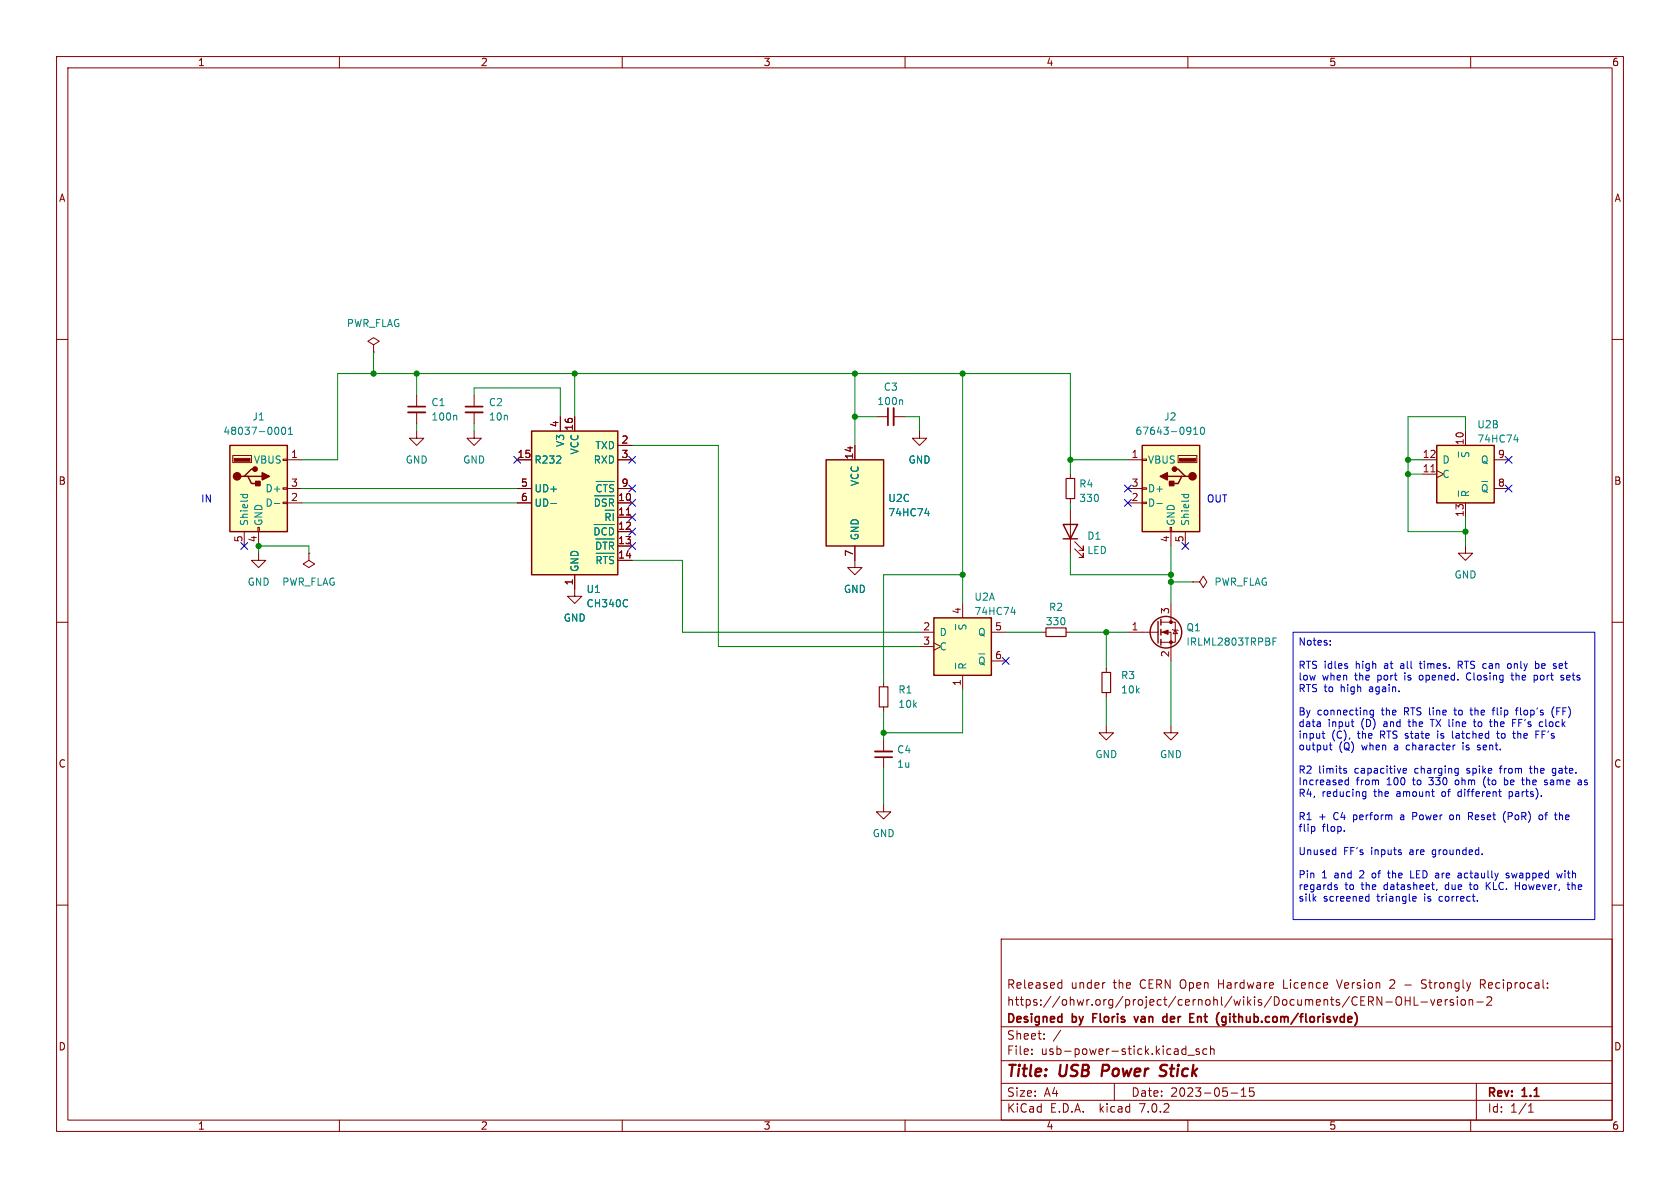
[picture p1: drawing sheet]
<svg xmlns="http://www.w3.org/2000/svg" width="297mm" height="210mm" viewBox="0 0 297 210" stroke-linecap="round" stroke-linejoin="round" font-family="sans-serif">
<g fill="none" stroke="#840000" stroke-width=".18">
<path d="M10 10h277v190h-277zM12 12h273v186h-273zM60 10v2M110 10v2M160 10v2M210 10v2M260 10v2M10 60h2M285 60h2M66 61l1.1-.7-1.1-.6-1 .6 1 .7v1.2M66 62.2h.1M73.7 76.2v1.3h1.2l-1.2 1.2-1.3-1.2h1.3"/>
<path d="M73.7 69.9v2M73.7 72.9v2M83.8 76.2v1.3h1.3l-1.3 1.2-1.3-1.2h1.3M83.8 69.9v2M83.8 72.9v2M99.1 73.7v2.5M101.6 73.7v2.5M109.2 78.7h2.6M151.1 78.7v2.6M154.9 73.7h2.1M158 73.7h2M162.6 76.2v1.3h1.2l-1.2 1.2-1.3-1.2h1.3"/>
<path d="M259.1 76.2v2.5M41.1 80.5h3.3v1.3h-3.3zM43.2 94v2.5M45.6 93.2h.2v.8h-.2zM45.7 97.8v1.3h1.3l-1.3 1.2-1.3-1.2h1.3M45.7 94v2.5M50 88.8h.8v.2h-.8zM50 86.2h.8v.3h-.8zM50 81.2h.8v.2h-.8zM50.8 81.3h2.5M50.8 88.9h2.5M50.8 86.4h2.5"/>
<path d="M54.6 97.8v1.3l1 .6-1 .6-1-.6 1-.6M54.6 97.8h.1M91.4 81.3h2.6M91.4 88.9h2.6M91.4 86.4h2.6M109.2 81.3h2.6M109.2 88.9h2.6M109.2 86.4h2.6M109.2 91.4h2.6M109.2 94h2.6M109.2 96.5h2.6M109.2 99.1h2.6"/>
<path d="M110.7 91h.8M151.1 96.5v3.8h1.3l-1.3 1.3-1.2-1.3h1.2M189.2 83.8v.8M189.2 88.1v.8M189.2 90.2v7.6M190 97l1.5 1.6v-.8v.8h-.7M190 95.8l1.5 1.5v-.8v.8h-.7M199.4 81.3h2.5M199.4 88.9h2.5M199.4 86.4h2.5M201.9 88.8h.8v.2h-.8zM201.9 86.2h.8v.3h-.8z"/>
<path d="M201.9 81.2h.8v.2h-.8zM206.9 93.2h.2v.8h-.2zM207 94v2.5M208.3 80.5h3.3v1.3h-3.3zM209.5 94v2.5M251.5 81.3h2.5M251.5 83.8h2.5M253 83.4h.7M254 83.2l1.3 .6-1.3 .7M259.1 96.5v1.3h1.2l-1.2 1.3-1.3-1.3h1.3M259.1 88.9v2.5M264.2 81.3h2.5"/>
<path d="M264.2 86.4h2.5M10 110h2M101.6 101.6v3.8h1.3l-1.3 1.3-1.3-1.3h1.3M162.6 111.8h2.5M162.6 114.3h2.5M165.1 113.7l1.3 .6-1.3 .6M170.2 106.7v2.5M170.2 119.4v2.5M175.3 111.8h2.5M175.3 116.8h2.5M184.1 111.8h.8M188.5 111.8h.7"/>
<path d="M195.6 118.1v.8M199.4 111.8h5.3M205.2 111.8h1.8v5M205.2 110h2.6v3.5h-2.6M207 106.7v3.3M207.3 111.3l.1 .1h.8l.1 .1M207.8 111.4l.4 .6h-.8zM210.8 102.9h1.3l.6-1 .7 1-.7 1-.6-1M210.8 102.9h.1M285 110h2M156.2 120.7v.7M156.2 125v.7"/>
<path d="M156.2 130.8v2M156.2 133.9v2M195.6 128.3v1.2h1.2l-1.2 1.3-1.3-1.3h1.3M195.6 122.4v.8M207 128.3v1.2h1.3l-1.3 1.3-1.3-1.3h1.3M10 160h2M156.2 142.2v1.3h1.3l-1.3 1.3-1.3-1.3h1.3M285 160h2M177 166h108v32h-108zM187.3 173.7l.4 .1M187.7 173.2v1.5M187.7 174.6l-.4 .1"/>
<path d="M245 177.1h1.1M246.9 176.4a.5 .5 0 0 1 .5-.2 .5 .5 0 0 1 .4 .5v.5a.5 .5 0 0 1-.5 .5 .5 .5 0 0 1-.5-.5zM248.4 176.2v1.5M248.4 176.9h.9M249.3 176.2v1.5M250 176.2v1.5h.7M251.2 177.1h1.2M252.9 176.7l.4 1 .3-1M254.1 177.2l.8-.1-.1-.3-.4-.1-.3 .2 .1 .7h.6M255.5 176.7v1M255.9 176.7l-.3 .1-.1 .2M256.9 176.8l-.3-.1-.2 .2v.2l.5 .2v.3h-.5"/>
<path d="M257.6 176.2v.1M257.6 176.7v1M258.4 176.8l.4-.1 .3 .3v.4l-.3 .3-.4-.1-.1-.2v-.4zM259.7 176.8l.2-.1 .4 .1 .1 .9M259.7 176.7v1M261.1 177.1h1.1M262.9 176.3l.5-.1 .2 .1 .1 .3-.9 1.1h.9M273.6 174.6v.1M273.6 173.8v.1M60 198v2M110 198v2M160 198v2"/>
<path d="M177 194.5h108M177 191.5h108M177 187.5h108M177 181.5h108M182.4 186.3v.1M182.4 185.5v.1M184.6 183.6v.1M184.6 182.8v.1M197 191.5v3M209.1 186.3h.5M209.1 185.5h.5M209.6 184.9v1.5"/>
<path d="M210 198v2M210 186.5h1.1M212 185.5l-.4-.1-.2 .2 .1 .2 .5 .2v.3h-.6M213.4 185.5l-.5-.1-.3 .3v.4l.2 .2h.6M214 185.5l.2-.1 .4 .1v.9M214 184.9v1.5M217.6 193.2h1.2M219.4 193.8h.9M219.4 192.7l.5-.4v1.5M221.6 192.3h-.7v.7l.2-.1h.5l.1 .3-.1 .5-.2 .1-.5-.1M260 198v2M261 191.5v6.5"/>
<path d="M270.2 196.6h.9M270.2 195.5l.4-.4v1.5"/>
</g>
<path d="M205 190.1l.7 .1M206.1 188.2l-.7 .1a.46 .46 0 0 0-.3 .5 .46 .46 0 0 0 .4 .4l.3 .1" fill="none" stroke="#840000" stroke-width=".4"/>
<g fill="none" stroke="#840000" stroke-width=".3">
<path d="M72.1 71.9h3.1M82.3 71.9h3M157 72.1v3.1M154.7 133.9h3M200.5 179.7l.4 1 .3-1M205.7 179.8h.6M206.3 179.2v1.5M210.4 179.2h.7M216.3 179.7l.4 .1M216.7 179.7v1.2l-.1 .2-.4 .1M205.7 180.6h.6M210.4 180.7h.7"/>
<path d="M216.7 180.6l-.4 .1"/>
</g>
<path d="M188.5 84.6h1.5v3.5h-1.5zM184.9 111h3.6v1.5h-3.6zM194.8 118.9h1.5v3.5h-1.5zM155.4 121.4h1.6v3.6h-1.6z" fill="none" stroke="#840000" stroke-width=".2"/>
<g fill="#ffffc2" stroke="#ffffc2" stroke-width=".18">
<path d="M201.9 78.7h10.2v15.3h-10.2z"/>
<path d="M254 78.7h10.2v10.2h-10.2z"/>
<path d="M165.1 109.2h10.2v10.2h-10.2z"/>
<path d="M40.6 78.7h10.2v15.3h-10.2z"/>
<path d="M146 81.3h10.2v15.2h-10.2z"/>
<path d="M94 76.2h15.2v25.4h-15.2z"/>
</g>
<g fill="none" stroke="#840000" stroke-width=".25">
<path d="M40.6 78.7h10.2v15.3h-10.2zM94 76.2h15.2v25.4h-15.2zM201.9 78.7h10.2v15.3h-10.2zM254 78.7h10.2v10.2h-10.2zM43.2 84.2h.6l.6 1.3h1.3M43.8 84.2h2.6M45.1 82.9h-.7l-1.2 1.3h-.7M146 81.3h10.2v15.2h-10.2zM188 92.7h2.5l-1.3 2.6zM188 95.3h2.5M206.4 84.2h2.5M207.6 82.9h.7l1.2 1.3h.7"/>
<path d="M209.5 84.2h-.6l-.6 1.3h-1.3M165.1 109.2h10.2v10.2h-10.2zM204.7 109.9v3.8M205.2 109.5v1M205.2 111.3v1M205.2 113v1"/>
<circle cx="206.1" cy="111.8" r="2.79"/>
</g>
<g fill="#840000" stroke="#840000" stroke-width=".25">
<path d="M205.1 84.2l1.3-.6v1.2z"/>
<path d="M206.8 85.1h.7v.8h-.7z"/>
<path d="M46.4 83.6l1.2 .6-1.2 .6z"/>
<path d="M45.2 85.1h.8v.8h-.8z"/>
<circle cx="210.8" cy="84.2" r=".63"/>
<circle cx="207.6" cy="82.9" r=".38"/>
<circle cx="41.9" cy="84.2" r=".63"/>
<circle cx="45.1" cy="82.9" r=".38"/>
</g>
<g fill="#840000" stroke="#840000" stroke-width=".18">
<path d="M208.5 81h2.8v.5h-2.8z"/>
<path d="M41.4 81h2.8v.5h-2.8z"/>
<path d="M205.5 111.8l1-.4v.7z"/>
<circle cx="207" cy="113.5" r=".25"/>
<circle cx="207" cy="110" r=".25"/>
</g>
<g fill="none" stroke="#008484" stroke-width=".18">
<path d="M49.1 75.6l.2 .4-.2 .7M49.9 75.6l.2-.1a.68 .68 0 0 1 .4 .7 .68 .68 0 0 1-.4 .6l-.2-.1-.1-.4zM51 76.8h.7M51 75.9l.3-.4v1.3M80.6 73.4l.1 .2v.7M159.4 70.7l.2 .2v.6M211 76.8h.7M211 75.9l.4-.4v1.3M212.3 75.6l.2-.1a.68 .68 0 0 1 .5 .7 .68 .68 0 0 1-.5 .6l-.2-.1-.1-.4zM257.8 79.9v.9M258.5 80l-.1 .5 .2 .2M267.6 77.7h.8"/>
<path d="M268.2 77.3v.9M42.5 87.4h1.3M43 87.4l-.1 .4M43.7 87.4l.1 .4M48.5 89h1M97.4 89h1M105 92.7h3.6M105.1 87.6h3.5M105.3 88.2v1.3M105.3 95.3h3.3M105.4 85.1h3.2M105.4 97.8h3.2"/>
<path d="M105.5 95.8v1.3M105.6 98.4v1.2M105.9 93.6l-.2-.2-.5-.1v1.3M106.3 85.8l-.4-.1-.3 .3M106.7 85.7h.7M107 95.8v1.3M107 85.7v1.2M107 98.4v1.2M107.1 90.8v1.2M107.7 88.2v1.3M107.7 93.3v1.3M107.7 95.8v1.3"/>
<path d="M108.4 90.8v1.2M108.5 85.7h-.5l-.3 .2M163.5 90.8h.8M164.1 90.3v.9M204.5 89h1M208.9 87.4h1.2M209.4 87.4l-.1 .4M210.1 87.4v.4M257.8 86.7v1.1M258.6 86.9l-.2 .2v.5h1.3M261.9 85.1h1.1M262.1 86.1a.42 .42 0 0 1 .4-.4 .42 .42 0 0 1 .4 .4"/>
<path d="M168.9 110.4v.9M168.9 117.2v1M169.6 110.5l-.1 .5 .2 .2M169.7 117.3l-.2 .3v.5h1.3M173 115.6h1.1M173.2 116.6a.42 .42 0 0 1 .4-.5 .42 .42 0 0 1 .4 .5M178.7 108.2h.8M179.3 107.8v.8M225 113.4h.5M225 112.8h.7"/>
</g>
<path d="M72.1 72.9h3.1M82.3 72.9h3M158 72.1v3.1M154.7 132.8h3" fill="none" stroke="#840000" stroke-width=".33"/>
<g fill="none" stroke="#0000c2" stroke-width=".18">
<path d="M228.6 111.8h53.3v50.8h-53.3zM235.2 113.9v.1M235.2 113.3v.1M266.7 117.3l-.2 .3v.3l.2 .3M271.2 119.4v1.2M271.5 116.9v1.3M271.5 118.1l.3 .1M271.6 119.4h-.4M271.8 117.3l-.3 .1M274.8 117.3l.3 .1M274.8 117.7l.3 .1M275.1 118.1l-.4 .1"/>
<path d="M276.3 119.4l-.4 .1 .1 .2 .3 .1M233.7 129.7h.5M234 130.4l.2 .1M235.2 131.3v1.1l.3 .2M237.6 136.2l.5 .2-.1 .2-.3 .1M237.6 135.9h.4M237.8 138.5l.2 .2h.4M238.4 137.5v1.2M238.4 137.9h-.4l-.2 .2M239.2 128.4h.1M241.5 139.9v1.1l-.3 .2h-.3M242.8 125.5v1.1l-.2 .2h-.3"/>
<path d="M242.8 125.6l-.4-.1-.2 .3 .1 .5h.5M248.1 136.3l.6-.2-.1-.2-.4-.1-.1 .2v.6h.5M253.1 139.9h.5M256.9 131.7v.9M257.3 131.7l-.4 .3M257.4 135.8l.4 .1M257.8 136.6l-.4 .1M257.8 135.8v1.1l-.2 .2M259.8 125.5h.5M260.5 127.6h.4M263.3 127.6h.5M263.5 127.2v1.1l.2 .1"/>
<path d="M263.8 125.5h.5M264.6 129.7h.5M264.9 139.9h.5M265.1 139.5v1.1l.3 .2M266 137.5v1.2M266 138.7h.1M266.1 137.9h-.1M267.4 127.8h.4M267.4 129.7h.5M267.6 129.2v1.1l.2 .2M267.9 125.5h.5M268 127.2h-.6v1.2"/>
<path d="M268.3 125.1l-.2 .2v1.1M269 137.9h.5M269.2 137.5v1.1l.1 .1M270.4 135.8h.5M271.2 120.2h.4M271.5 129.8h.4M271.5 129.2v1.3M272.2 128.3l.4 .1M272.2 127.7h.1M273 138.7h.4M273.4 137.9l-.4 .2 .1 .1 .3 .1M274.5 137l.1 .1"/>
<path d="M274.5 135.9l-.1 .2 .1 .5M274.7 124.9a1.46 1.46 0 0 0 0 2M275.9 120.2h.4M279.4 137.9h.1M279.4 138.2h-.3l-.1 .2v.3h.4M232.3 146.2l.2 .2-.2 .5M236.1 156.8l.3 .1v.2l-.1 .1h-.3M236.1 156.4l.3 .1M237.7 146.8v.2M241 140.7h.5M241 140h.5M241.6 158.5h.4"/>
<path d="M242 158v1.3M242 159.2l-.4 .1M245.9 144.1l.2 .1v.7M247.7 150.7v.3M249.8 159.2h.5M249.8 158.5h.4l.2 .3-.6 .1M253.1 156.4h.5M253.4 140.8h.2M253.4 157.2h.2M254 157.2l-.1 .2M258.2 154.3l-.4 .1M258.2 154.7h-.3l-.2 .2 .1 .2 .4 .1"/>
<path d="M259.6 144.3h.5M260.1 143.6h-.5v1.3M261.2 159.2v.1M262 151v.1M266.1 143.5a1.49 1.49 0 0 0 0 1.8M266.3 155.1l.3 .1M266.6 154.3l-.3 .2v.2l.3 .1M267.9 156v1.2M267.9 156.6h.7M272.5 144.1h-.3l-.1 .2v.5l.4 .1M274.8 144.1h.5M275 144.8l.3 .1"/>
<path d="M275.2 154.3l.3 .9 .2-.6 .2 .6M277 156.4h.5M277.2 156v1.1l.2 .1"/>
</g>
<g fill="none" stroke="#008400" stroke-width=".18">
<path d="M66 62.2v3.8M73.7 66v3.9M73.7 74.9v1.3M83.8 69.9v-1.3h15.3v5.1M83.8 74.9v1.3M101.6 66v7.7M111.8 78.7h15.2v35.6h35.6M151.1 73.7h3.8M151.1 66v12.7M160 73.7h2.6v2.5M170.2 66v40.7M259.1 76.2v-2.5h-10.2v20.3h10.2"/>
<path d="M45.7 97.8v-1.3h8.9v1.3M53.3 81.3h6.4v-15.3h129.5v17.8M53.3 88.9h38.1M53.3 86.4h38.1M111.8 99.1h8.8v12.7h42M189.2 81.3h10.2M189.2 88.9v1.3M189.2 97.8v3.8h17.8M207 96.5v10.2M248.9 83.8h2.6M248.9 81.3h2.6M259.1 91.4v5.1"/>
<path d="M170.2 101.6h-14v19.1M177.8 111.8h6.3M189.2 111.8h10.2M195.6 111.8v6.3M207 116.8v11.5M207 102.9h3.8M156.2 125.7v5.1M156.2 135.9v6.3M170.2 121.9v7.6h-14M195.6 123.2v5.1"/>
</g>
<g fill="none" stroke="#000084" stroke-width=".18">
<path d="M42.6 95.9l1.2 1.2M43.8 95.9l-1.2 1.2M90.8 80.7l1.2 1.2M92 80.7l-1.2 1.2M111.2 90.8l1.2 1.2M111.2 80.7l1.2 1.2M111.2 95.9l1.2 1.2M111.2 93.4l1.2 1.2M111.2 88.3l1.2 1.2M111.2 85.8l1.2 1.2M112.4 90.8l-1.2 1.2M112.4 80.7l-1.2 1.2"/>
<path d="M112.4 95.9l-1.2 1.2M112.4 93.4l-1.2 1.2M112.4 88.3l-1.2 1.2M112.4 85.8l-1.2 1.2M198.8 88.3l1.2 1.2M198.8 85.8l1.2 1.2M200 88.3l-1.2 1.2M200 85.8l-1.2 1.2M208.9 95.9l1.3 1.2M210.2 95.9l-1.3 1.2M266.1 80.7l1.2 1.2M266.1 85.8l1.2 1.2"/>
<path d="M267.3 80.7l-1.2 1.2M267.3 85.8l-1.2 1.2M177.2 116.2l1.2 1.2M178.4 116.2l-1.2 1.2"/>
</g>
<g fill="#008400" stroke="#008400" stroke-width=".18">
<circle cx="207" cy="101.6" r=".46"/>
<circle cx="248.9" cy="83.8" r=".46"/>
<circle cx="248.9" cy="81.3" r=".46"/>
<circle cx="259.1" cy="94" r=".46"/>
<circle cx="101.6" cy="66" r=".46"/>
<circle cx="66" cy="66" r=".46"/>
<circle cx="73.7" cy="66" r=".46"/>
<circle cx="45.7" cy="96.5" r=".46"/>
<circle cx="195.6" cy="111.8" r=".46"/>
<circle cx="189.2" cy="81.3" r=".46"/>
<circle cx="170.2" cy="101.6" r=".46"/>
<circle cx="170.2" cy="66" r=".46"/>
<circle cx="207" cy="102.9" r=".46"/>
<circle cx="151.1" cy="66" r=".46"/>
<circle cx="151.1" cy="73.7" r=".46"/>
<circle cx="156.2" cy="129.5" r=".46"/>
</g>
<g font-size="2.8" fill="#840000">
<text x="178" y="190.8">Title:</text>
<text x="187.4" y="190.8">USB</text>
<text x="195.5" y="190.8">Power</text>
<text x="206.4" y="190.8">Stick</text>
</g>
<g font-size="2.1" fill="#840000">
<text x="178" y="177.9">https://ohwr.org/project/cernohl/wikis/Documents/CERN-OHL-version-2</text>
<text x="178" y="174.9">Released</text>
<text x="189.3" y="174.9">under</text>
<text x="196.8" y="174.9">the</text>
<text x="201.5" y="174.9">CERN Open</text>
<text x="215.5" y="174.9">Hardware</text>
<text x="227.1" y="174.9">Licence</text>
<text x="236.7" y="174.9">Version</text>
<text x="246.1" y="174.9">2</text>
<text x="248.7" y="174.9">-</text>
<text x="251.8" y="174.9">Strongly</text>
<text x="262.2" y="174.9">Reciprocal:</text>
<text x="178" y="183.9">Sheet:</text>
<text x="178" y="181.1">Designed</text>
<text x="186.2" y="183.9">/</text>
<text x="189.7" y="181.1">by</text>
<text x="193.8" y="181.1">Floris</text>
<text x="201.6" y="181.1">van</text>
<text x="207.1" y="181.1">der</text>
<text x="212.3" y="181.1">Ent</text>
<text x="217.4" y="181.1">(github.com/florisvde)</text>
<text x="178" y="186.6">File:</text>
<text x="184" y="186.6">usb-power-stick.kicad_sch</text>
<text x="178" y="196.8">KiCad</text>
<text x="178" y="194">Size:</text>
<text x="184.6" y="194">A4</text>
<text x="185.7" y="196.8">E.D.A.</text>
<text x="194.4" y="196.8">kicad</text>
<text x="200" y="194">Date:</text>
<text x="201.5" y="196.8">7.0.2</text>
<text x="206.9" y="194">2023-05-15</text>
<text x="263" y="194.2">Rev:</text>
<text x="263" y="196.8">Id:</text>
<text x="267" y="196.8">1/1</text>
<text x="269.2" y="194.2">1.1</text>
</g>
<g font-size="1.8" fill="#840000">
<text x="35" y="11.8">1</text>
<text x="85" y="11.8">2</text>
<text x="135" y="11.8">3</text>
<text x="185" y="11.8">4</text>
<text x="235" y="11.8">5</text>
<text x="285" y="11.8">6</text>
<text x="10.4" y="35.8">A</text>
<text x="285.4" y="35.8">A</text>
<text x="98.8" y="75.6" transform="rotate(-90 98.8 75.6)">4</text>
<text x="101.3" y="76.2" transform="rotate(-90 101.3 76.2)">16</text>
<text x="51.4" y="81">1</text>
<text x="91.4" y="81">15</text>
<text x="109.8" y="78.5">2</text>
<text x="109.8" y="81">3</text>
<text x="150.9" y="81.3" transform="rotate(-90 150.9 81.3)">14</text>
<text x="200" y="81">1</text>
<text x="251.5" y="83.6">11</text>
<text x="251.5" y="81">12</text>
<text x="258.8" y="78.7" transform="rotate(-90 258.8 78.7)">10</text>
<text x="264.8" y="81">9</text>
<text x="10.3" y="85.8">B</text>
<text x="51.4" y="88.6">2</text>
<text x="51.4" y="86.1">3</text>
<text x="92" y="86.1">5</text>
<text x="92" y="88.6">6</text>
<text x="109.2" y="88.6">10</text>
<text x="109.8" y="86.1">9</text>
<text x="200" y="88.6">2</text>
<text x="200" y="86.1">3</text>
<text x="264.8" y="86.1">8</text>
<text x="285.3" y="85.8">B</text>
<text x="42.9" y="95.9" transform="rotate(-90 42.9 95.9)">5</text>
<text x="45.5" y="95.9" transform="rotate(-90 45.5 95.9)">4</text>
<text x="109.2" y="91.2">11</text>
<text x="109.2" y="93.7">12</text>
<text x="206.8" y="95.9" transform="rotate(-90 206.8 95.9)">4</text>
<text x="209.3" y="95.9" transform="rotate(-90 209.3 95.9)">5</text>
<text x="258.8" y="91.4" transform="rotate(-90 258.8 91.4)">13</text>
<text x="109.2" y="96.3">13</text>
<text x="109.2" y="98.8">14</text>
<text x="150.9" y="98.5" transform="rotate(-90 150.9 98.5)">7</text>
<text x="101.3" y="103.5" transform="rotate(-90 101.3 103.5)">1</text>
<text x="163.2" y="111.5">2</text>
<text x="169.9" y="108.6" transform="rotate(-90 169.9 108.6)">4</text>
<text x="175.9" y="111.5">5</text>
<text x="200" y="111.5">1</text>
<text x="206.8" y="108.6" transform="rotate(-90 206.8 108.6)">3</text>
<text x="163.2" y="114">3</text>
<text x="175.9" y="116.6">6</text>
<text x="206.8" y="116.2" transform="rotate(-90 206.8 116.2)">2</text>
<text x="169.9" y="121.3" transform="rotate(-90 169.9 121.3)">1</text>
<text x="10.3" y="135.8">C</text>
<text x="285.3" y="135.8">C</text>
<text x="10.3" y="185.8">D</text>
<text x="285.3" y="185.8">D</text>
<text x="35" y="199.8">1</text>
<text x="85" y="199.8">2</text>
<text x="135" y="199.8">3</text>
<text x="185" y="199.8">4</text>
<text x="235" y="199.8">5</text>
<text x="285" y="199.8">6</text>
</g>
<g font-size="1.8" fill="#008484">
<text x="61.3" y="58">PWR_FLAG</text>
<text x="76.2" y="72">C1</text>
<text x="86.4" y="72">C2</text>
<text x="155" y="71.8">100n</text>
<text x="156.2" y="69.2">C3</text>
<text x="39.4" y="77">48037-0001</text>
<text x="44.6" y="74.5">J1</text>
<text x="76.2" y="74.5">100n</text>
<text x="86.4" y="74.5">10n</text>
<text x="200.7" y="77">67643-0910</text>
<text x="205.7" y="74.5">J2</text>
<text x="261.1" y="75.9">U2B</text>
<text x="44.8" y="82.1">VBUS</text>
<text x="71.7" y="82.1">GND</text>
<text x="81.8" y="82.1">GND</text>
<text x="94.5" y="82.1">R232</text>
<text x="99.9" y="79.1" transform="rotate(-90 99.9 79.1)">V3</text>
<text x="102.4" y="80.5" transform="rotate(-90 102.4 80.5)">VCC</text>
<text x="104.8" y="82.1">RXD</text>
<text x="105.1" y="79.6">TXD</text>
<text x="160.6" y="82.1">GND</text>
<text x="202.9" y="82.1">VBUS</text>
<text x="255" y="82.1">D</text>
<text x="260.5" y="81.1" transform="rotate(-90 260.5 81.1)">~{S}</text>
<text x="261.1" y="78.4">74HC74</text>
<text x="261.7" y="82.1">Q</text>
<text x="46.8" y="89.7">D-</text>
<text x="46.8" y="87.2">D+</text>
<text x="94.5" y="87.2">UD+</text>
<text x="94.5" y="89.7">UD-</text>
<text x="105.1" y="87.8">~{CTS}</text>
<text x="152" y="86.1" transform="rotate(-90 152 86.1)">VCC</text>
<text x="157" y="88.9">U2C</text>
<text x="190.7" y="86.4">R4</text>
<text x="190.7" y="88.9">330</text>
<text x="202.9" y="89.7">D-</text>
<text x="202.9" y="87.2">D+</text>
<text x="255" y="84.6">C</text>
<text x="260.5" y="87.9" transform="rotate(-90 260.5 87.9)">~{R}</text>
<text x="261.7" y="87.8">~{Q}</text>
<text x="44" y="93" transform="rotate(-90 44 93)">Shield</text>
<text x="46.5" y="93" transform="rotate(-90 46.5 93)">GND</text>
<text x="104.8" y="95.4">~{DCD}</text>
<text x="104.8" y="90.3">~{DSR}</text>
<text x="106.7" y="92.9">~{RI}</text>
<text x="152" y="95.5" transform="rotate(-90 152 95.5)">GND</text>
<text x="157" y="91.4">74HC74</text>
<text x="192.2" y="95.6">D1</text>
<text x="207.8" y="93" transform="rotate(-90 207.8 93)">GND</text>
<text x="210.4" y="93" transform="rotate(-90 210.4 93)">Shield</text>
<text x="102.4" y="101.1" transform="rotate(-90 102.4 101.1)">GND</text>
<text x="105.1" y="98">~{DTR}</text>
<text x="105.1" y="100.5">~{RTS}</text>
<text x="192.2" y="98.1">LED</text>
<text x="43.7" y="103.7">GND</text>
<text x="49.8" y="103.7">PWR_FLAG</text>
<text x="103.6" y="105">U1</text>
<text x="103.6" y="107.5">CH340C</text>
<text x="149.1" y="105">GND</text>
<text x="172.2" y="106.3">U2A</text>
<text x="214.6" y="103.7">PWR_FLAG</text>
<text x="257.1" y="102.4">GND</text>
<text x="99.6" y="110">GND</text>
<text x="166.1" y="112.6">D</text>
<text x="171.6" y="111.6" transform="rotate(-90 171.6 111.6)">~{S}</text>
<text x="172.2" y="108.9">74HC74</text>
<text x="172.8" y="112.6">Q</text>
<text x="184.8" y="110.7">330</text>
<text x="185.4" y="108.1">R2</text>
<text x="209.7" y="111.8">Q1</text>
<text x="166.1" y="115.1">C</text>
<text x="171.6" y="118.4" transform="rotate(-90 171.6 118.4)">~{R}</text>
<text x="172.8" y="118.3">~{Q}</text>
<text x="209.7" y="114.3">IRLML2803TRPBF</text>
<text x="158.8" y="122.7">R1</text>
<text x="158.8" y="125.3">10k</text>
<text x="198.1" y="120.2">R3</text>
<text x="198.1" y="122.7">10k</text>
<text x="158.5" y="133.3">C4</text>
<text x="158.5" y="135.9">1u</text>
<text x="193.6" y="134.2">GND</text>
<text x="205" y="134.2">GND</text>
<text x="154.2" y="148.1">GND</text>
</g>
<g font-size="1.8" fill="#0000c2">
<text x="35.6" y="88.9">IN</text>
<text x="213.4" y="88.9">OUT</text>
<text x="229.6" y="114.4">Notes:</text>
<text x="229.6" y="118.5">RTS idles</text>
<text x="239.7" y="118.5">high</text>
<text x="244.9" y="118.5">at</text>
<text x="247.8" y="118.5">all</text>
<text x="251.4" y="118.5">times.</text>
<text x="258.3" y="118.5">RTS can</text>
<text x="267.3" y="118.5">only</text>
<text x="272.3" y="118.5">be</text>
<text x="275.6" y="118.5">set</text>
<text x="229.6" y="120.5">low</text>
<text x="229.6" y="122.6">RTS to</text>
<text x="233.8" y="120.5">when</text>
<text x="237.1" y="122.6">high</text>
<text x="239.6" y="120.5">the</text>
<text x="242.2" y="122.6">again.</text>
<text x="243.7" y="120.5">port</text>
<text x="248.6" y="120.5">is</text>
<text x="251.3" y="120.5">opened.</text>
<text x="259.8" y="120.5">Closing</text>
<text x="267.9" y="120.5">the</text>
<text x="271.9" y="120.5">port</text>
<text x="276.8" y="120.5">sets</text>
<text x="229.6" y="126.7">By</text>
<text x="229.6" y="128.8">data</text>
<text x="229.6" y="130.8">input</text>
<text x="232.9" y="126.7">connecting</text>
<text x="234.8" y="128.8">input</text>
<text x="235.4" y="130.8">(C),</text>
<text x="240.1" y="130.8">the</text>
<text x="240.7" y="128.8">(D)</text>
<text x="244.1" y="130.8">RTS state</text>
<text x="244.3" y="126.7">the</text>
<text x="244.7" y="128.8">and</text>
<text x="248.4" y="126.7">RTS line</text>
<text x="249.3" y="128.8">the</text>
<text x="253.3" y="128.8">TX line</text>
<text x="254.5" y="130.8">is</text>
<text x="257.2" y="130.8">latched</text>
<text x="257.5" y="126.7">to</text>
<text x="260.5" y="126.7">the</text>
<text x="261.2" y="128.8">to</text>
<text x="264.2" y="128.8">the</text>
<text x="264.5" y="126.7">flip</text>
<text x="265.3" y="130.8">to</text>
<text x="268.2" y="128.8">FF's</text>
<text x="268.3" y="130.8">the</text>
<text x="268.8" y="126.7">flop's</text>
<text x="272.4" y="130.8">FF's</text>
<text x="273.2" y="128.8">clock</text>
<text x="275.2" y="126.7">(FF)</text>
<text x="229.6" y="132.9">output</text>
<text x="229.6" y="137">R2</text>
<text x="233.1" y="137">limits</text>
<text x="236.7" y="132.9">(Q)</text>
<text x="239.5" y="137">capacitive</text>
<text x="240.8" y="132.9">when</text>
<text x="246.6" y="132.9">a</text>
<text x="248.9" y="132.9">character</text>
<text x="250.3" y="137">charging</text>
<text x="259" y="132.9">is</text>
<text x="259.6" y="137">spike</text>
<text x="261.7" y="132.9">sent.</text>
<text x="265.6" y="137">from</text>
<text x="271" y="137">the</text>
<text x="275.1" y="137">gate.</text>
<text x="229.6" y="139.1">Increased</text>
<text x="229.6" y="141.1">R4,</text>
<text x="233.7" y="141.1">reducing</text>
<text x="239.8" y="139.1">from</text>
<text x="243" y="141.1">the</text>
<text x="245.2" y="139.1">100</text>
<text x="247" y="141.1">amount</text>
<text x="250" y="139.1">to</text>
<text x="252.9" y="139.1">330</text>
<text x="255.2" y="141.1">of</text>
<text x="257.6" y="139.1">ohm</text>
<text x="258.1" y="141.1">different</text>
<text x="262.7" y="139.1">(to</text>
<text x="266.5" y="139.1">be</text>
<text x="267.3" y="141.1">parts).</text>
<text x="269.9" y="139.1">the</text>
<text x="273.9" y="139.1">same</text>
<text x="280" y="139.1">as</text>
<text x="229.6" y="145.2">R1</text>
<text x="229.6" y="147.3">flip</text>
<text x="233.1" y="145.2">+</text>
<text x="233.8" y="147.3">flop.</text>
<text x="235.8" y="145.2">C4</text>
<text x="239.4" y="145.2">perform</text>
<text x="247.8" y="145.2">a</text>
<text x="250.1" y="145.2">Power</text>
<text x="256.8" y="145.2">on</text>
<text x="260.2" y="145.2">Reset</text>
<text x="266.5" y="145.2">(PoR)</text>
<text x="273" y="145.2">of</text>
<text x="275.9" y="145.2">the</text>
<text x="229.6" y="151.4">Unused</text>
<text x="229.6" y="155.5">Pin</text>
<text x="233.7" y="155.5">1</text>
<text x="236" y="155.5">and</text>
<text x="237.5" y="151.4">FF's</text>
<text x="240.5" y="155.5">2</text>
<text x="242.4" y="151.4">inputs</text>
<text x="242.8" y="155.5">of</text>
<text x="245.8" y="155.5">the</text>
<text x="249.3" y="151.4">are</text>
<text x="249.8" y="155.5">LED are</text>
<text x="253.5" y="151.4">grounded.</text>
<text x="258.5" y="155.5">actaully</text>
<text x="267.2" y="155.5">swapped</text>
<text x="276.3" y="155.5">with</text>
<text x="229.6" y="157.6">regards</text>
<text x="229.6" y="159.6">silk</text>
<text x="234" y="159.6">screened</text>
<text x="237.8" y="157.6">to</text>
<text x="240.8" y="157.6">the</text>
<text x="243.5" y="159.6">triangle</text>
<text x="244.8" y="157.6">datasheet,</text>
<text x="251.9" y="159.6">is</text>
<text x="254.7" y="159.6">correct.</text>
<text x="255.8" y="157.6">due</text>
<text x="260.2" y="157.6">to</text>
<text x="263.2" y="157.6">KLC.</text>
<text x="268.5" y="157.6">However,</text>
<text x="277.9" y="157.6">the</text>
</g>
</svg>
